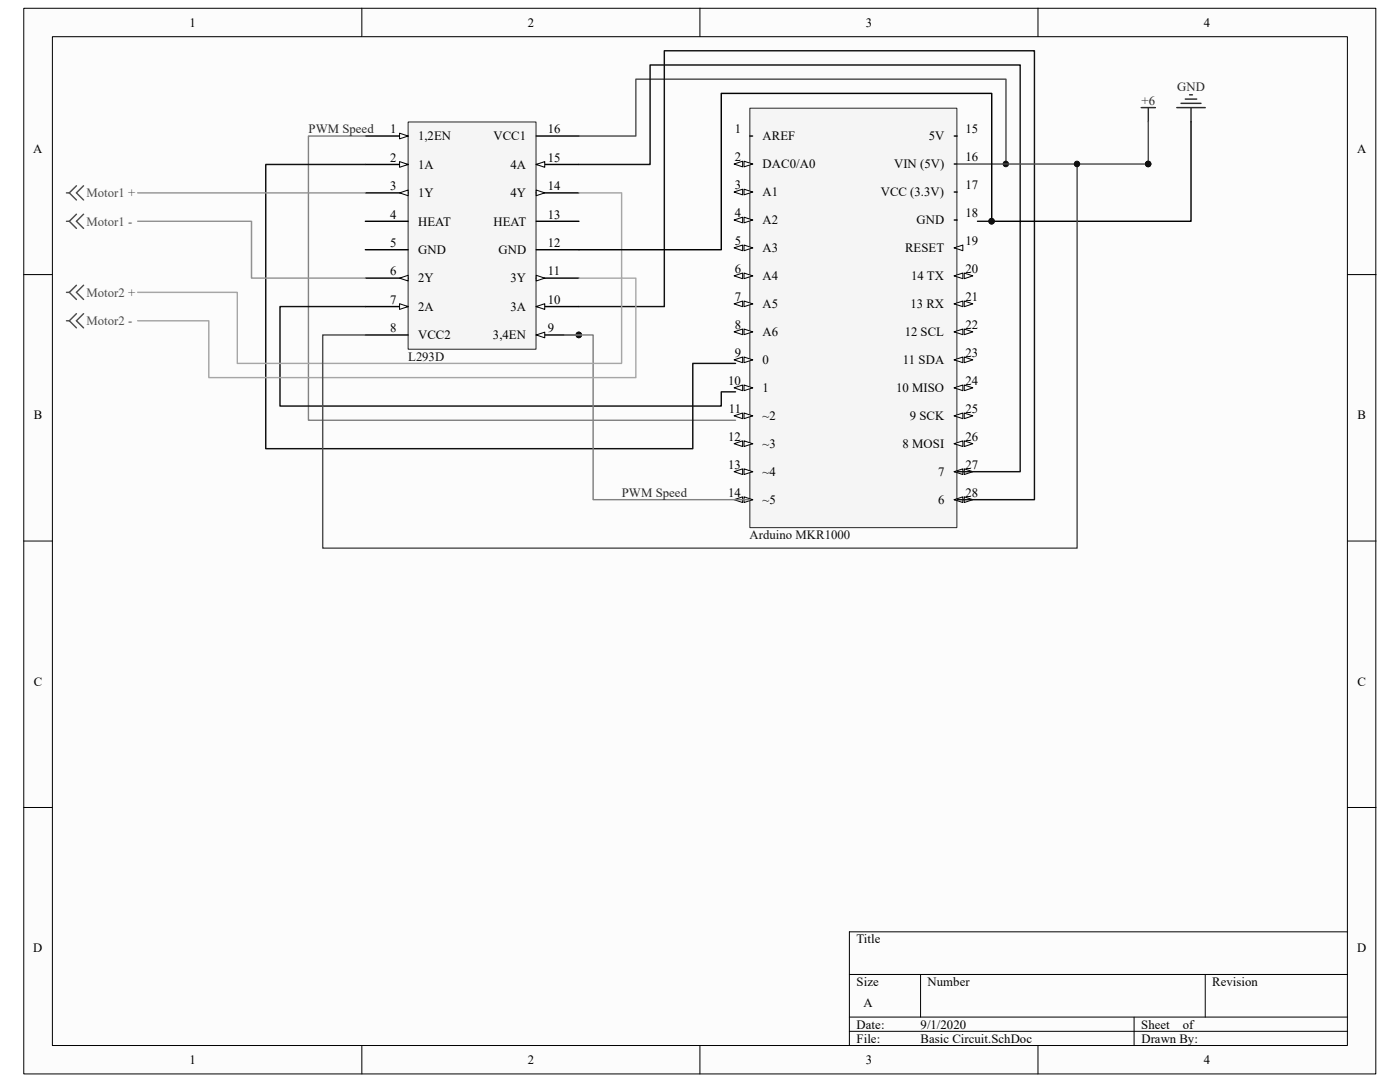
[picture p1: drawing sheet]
<svg xmlns="http://www.w3.org/2000/svg" width="279mm" height="216mm" viewBox="0 0 279 216" stroke-linecap="round" stroke-linejoin="round" font-family="sans-serif">
<path d="M4.8 1.7h269.8v212.6h-269.8z" fill="#fcfcfc"/>
<path d="M4.7 1.7h269.9v212.6h-269.9z" fill="none" stroke="#000" stroke-width=".2"/>
<path d="M10.5 7.4h258.4v201.2h-258.4z" fill="#fcfcfc"/>
<g fill="none" stroke="#000" stroke-width=".2">
<path d="M10.5 7.3h258.4v201.3h-258.4zM72.2 1.6v5.7M139.7 1.6v5.7M207.2 1.6v5.7M4.7 54.8h5.7M268.9 54.8h5.7M4.7 108h5.7M268.9 108h5.7M4.7 161.1h5.7M268.9 161.1h5.7M169.5 194.4h99.4M183.7 194.4v8.5"/>
<path d="M240.5 194.4v8.5M268.9 185.9h-99.4v22.7M72.2 208.6v5.7M139.7 208.6v5.7M169.5 202.9h99.4M169.5 205.8h99.4M207.2 208.6v5.7M226.3 202.9v5.7"/>
</g>
<circle cx="197.9" cy="44.1" r=".55" fill="#0e0e0e" stroke="#0e0e0e" stroke-width=".2"/>
<path d="M149.7 21.6h41.3v83.7h-41.3z" fill="#f5f5f5"/>
<path d="M149.6 21.6h41.4v83.7h-41.4z" fill="none" stroke="#262626" stroke-width=".2"/>
<path d="M149.6 27.1h.6M149.6 32.7h.6" fill="none" stroke="#000" stroke-width=".28"/>
<g fill="#fcfcfc" stroke="#000" stroke-width=".2">
<path d="M148.5 32.2l1.7 .5-1.7 .6z"/>
<path d="M146.5 32.7l1.7-.5v1.1z"/>
</g>
<path d="M149.6 38.3h.6" fill="none" stroke="#000" stroke-width=".28"/>
<g fill="#fcfcfc" stroke="#000" stroke-width=".2">
<path d="M148.5 37.7l1.7 .6-1.7 .6z"/>
<path d="M146.5 38.3l1.7-.6v1.2z"/>
</g>
<path d="M149.6 43.9h.6" fill="none" stroke="#000" stroke-width=".28"/>
<g fill="#fcfcfc" stroke="#000" stroke-width=".2">
<path d="M148.5 43.3l1.7 .6-1.7 .6z"/>
<path d="M146.5 43.9l1.7-.6v1.2z"/>
</g>
<path d="M149.6 49.5h.6" fill="none" stroke="#000" stroke-width=".28"/>
<g fill="#fcfcfc" stroke="#000" stroke-width=".2">
<path d="M148.5 48.9l1.7 .6-1.7 .5z"/>
<path d="M146.5 49.5l1.7-.6v1.1z"/>
</g>
<path d="M149.6 55h.6" fill="none" stroke="#000" stroke-width=".28"/>
<g fill="#fcfcfc" stroke="#000" stroke-width=".2">
<path d="M148.5 54.5l1.7 .5-1.7 .6z"/>
<path d="M146.5 55l1.7-.5v1.1z"/>
</g>
<path d="M149.6 60.6h.6" fill="none" stroke="#000" stroke-width=".28"/>
<g fill="#fcfcfc" stroke="#000" stroke-width=".2">
<path d="M148.5 60.1l1.7 .5-1.7 .6z"/>
<path d="M146.5 60.6l1.7-.5v1.1z"/>
</g>
<path d="M149.6 71.8h.6" fill="none" stroke="#000" stroke-width=".28"/>
<g fill="#fcfcfc" stroke="#000" stroke-width=".2">
<path d="M148.5 71.2l1.7 .6-1.7 .6z"/>
<path d="M146.5 71.8l1.7-.6v1.2z"/>
</g>
<path d="M149.6 77.4h.6" fill="none" stroke="#000" stroke-width=".28"/>
<g fill="#fcfcfc" stroke="#000" stroke-width=".2">
<path d="M148.5 76.8l1.7 .6-1.7 .6z"/>
<path d="M146.5 77.4l1.7-.6v1.2z"/>
</g>
<path d="M149.6 83h.6" fill="none" stroke="#000" stroke-width=".28"/>
<g fill="#fcfcfc" stroke="#000" stroke-width=".2">
<path d="M148.5 82.4l1.7 .6-1.7 .5z"/>
<path d="M146.5 83l1.7-.6v1.1z"/>
</g>
<path d="M149.6 88.5h.6" fill="none" stroke="#000" stroke-width=".28"/>
<g fill="#fcfcfc" stroke="#000" stroke-width=".2">
<path d="M148.5 88l1.7 .5-1.7 .6z"/>
<path d="M146.5 88.5l1.7-.5v1.1z"/>
</g>
<path d="M149.6 94.1h.6" fill="none" stroke="#000" stroke-width=".28"/>
<g fill="#fcfcfc" stroke="#000" stroke-width=".2">
<path d="M148.5 93.6l1.7 .5-1.7 .6z"/>
<path d="M146.5 94.1l1.7-.5v1.1z"/>
</g>
<path d="M149.6 99.7h.6" fill="none" stroke="#000" stroke-width=".28"/>
<g fill="#fcfcfc" stroke="#000" stroke-width=".2">
<path d="M148.5 99.1l1.7 .6-1.7 .6z"/>
<path d="M146.5 99.7l1.7-.6v1.2z"/>
</g>
<path d="M190.4 27.1h.6M190.4 32.7h.6M190.4 38.3h.6M190.4 43.9h.6M190.4 55h.6" fill="none" stroke="#000" stroke-width=".28"/>
<g fill="#fcfcfc" stroke="#000" stroke-width=".2">
<path d="M190.4 55l1.8-.5v1.1z"/>
<path d="M192.4 54.5l1.7 .5-1.7 .6z"/>
</g>
<path d="M190.4 49.5h.6" fill="none" stroke="#000" stroke-width=".28"/>
<path d="M190.4 49.5l1.8-.6v1.1z" fill="#fcfcfc" stroke="#000" stroke-width=".2"/>
<path d="M190.4 60.6h.6" fill="none" stroke="#000" stroke-width=".28"/>
<g fill="#fcfcfc" stroke="#000" stroke-width=".2">
<path d="M190.4 60.6l1.8-.5v1.1z"/>
<path d="M192.4 60.1l1.7 .5-1.7 .6z"/>
</g>
<path d="M190.4 66.2h.6" fill="none" stroke="#000" stroke-width=".28"/>
<g fill="#fcfcfc" stroke="#000" stroke-width=".2">
<path d="M190.4 66.2l1.8-.5v1.1z"/>
<path d="M192.4 65.7l1.7 .5-1.7 .6z"/>
</g>
<path d="M190.4 71.8h.6" fill="none" stroke="#000" stroke-width=".28"/>
<g fill="#fcfcfc" stroke="#000" stroke-width=".2">
<path d="M190.4 71.8l1.8-.6v1.2z"/>
<path d="M192.4 71.2l1.7 .6-1.7 .6z"/>
</g>
<path d="M190.4 77.4h.6" fill="none" stroke="#000" stroke-width=".28"/>
<g fill="#fcfcfc" stroke="#000" stroke-width=".2">
<path d="M190.4 77.4l1.8-.6v1.2z"/>
<path d="M192.4 76.8l1.7 .6-1.7 .6z"/>
</g>
<path d="M190.4 83h.6" fill="none" stroke="#000" stroke-width=".28"/>
<g fill="#fcfcfc" stroke="#000" stroke-width=".2">
<path d="M190.4 83l1.8-.6v1.1z"/>
<path d="M192.4 82.4l1.7 .6-1.7 .5z"/>
</g>
<path d="M190.4 88.5h.6" fill="none" stroke="#000" stroke-width=".28"/>
<g fill="#fcfcfc" stroke="#000" stroke-width=".2">
<path d="M190.4 88.5l1.8-.5v1.1z"/>
<path d="M192.4 88l1.7 .5-1.7 .6z"/>
</g>
<path d="M149.6 66.2h.6" fill="none" stroke="#000" stroke-width=".28"/>
<g fill="#fcfcfc" stroke="#000" stroke-width=".2">
<path d="M148.5 65.7l1.7 .5-1.7 .6z"/>
<path d="M146.5 66.2l1.7-.5v1.1z"/>
</g>
<path d="M190.4 94.1h.6" fill="none" stroke="#000" stroke-width=".28"/>
<g fill="#fcfcfc" stroke="#000" stroke-width=".2">
<path d="M190.4 94.1l1.8-.5v1.1z"/>
<path d="M192.4 93.6l1.7 .5-1.7 .6z"/>
</g>
<path d="M190.4 99.7h.6" fill="none" stroke="#000" stroke-width=".28"/>
<g fill="#fcfcfc" stroke="#000" stroke-width=".2">
<path d="M190.4 99.7l1.8-.6v1.2z"/>
<path d="M192.4 99.1l1.7 .6-1.7 .6z"/>
</g>
<path d="M81.5 24.4h25.5v45.3h-25.5z" fill="#f5f5f5"/>
<path d="M81.4 24.3h25.6v45.4h-25.6z" fill="none" stroke="#262626" stroke-width=".2"/>
<path d="M72.9 38.5h8.5M72.9 66.8h8.5" fill="none" stroke="#000" stroke-width=".28"/>
<path d="M79.7 38.5l1.7-.6v1.2z" fill="#fcfcfc" stroke="#000" stroke-width=".2"/>
<path d="M72.9 44.2h8.5M72.9 49.8h8.5M72.9 55.5h8.5" fill="none" stroke="#000" stroke-width=".28"/>
<path d="M79.7 55.5l1.7-.6v1.2z" fill="#fcfcfc" stroke="#000" stroke-width=".2"/>
<path d="M72.9 61.2h8.5" fill="none" stroke="#000" stroke-width=".28"/>
<path d="M79.7 60.6l1.7 .6-1.7 .5z" fill="#fcfcfc" stroke="#000" stroke-width=".2"/>
<path d="M72.9 32.8h8.5" fill="none" stroke="#000" stroke-width=".28"/>
<path d="M79.7 32.2l1.7 .6-1.7 .6z" fill="#fcfcfc" stroke="#000" stroke-width=".2"/>
<path d="M72.9 27.1h8.5" fill="none" stroke="#000" stroke-width=".28"/>
<path d="M79.7 26.6l1.7 .5-1.7 .6z" fill="#fcfcfc" stroke="#000" stroke-width=".2"/>
<path d="M107 61.2h8.5" fill="none" stroke="#000" stroke-width=".28"/>
<path d="M107 61.2l1.7-.6v1.1z" fill="#fcfcfc" stroke="#000" stroke-width=".2"/>
<path d="M107 55.5h8.5" fill="none" stroke="#000" stroke-width=".28"/>
<path d="M107 54.9l1.7 .6-1.7 .6z" fill="#fcfcfc" stroke="#000" stroke-width=".2"/>
<path d="M107 38.5h8.5M107 49.8h8.5M107 44.2h8.5" fill="none" stroke="#000" stroke-width=".28"/>
<path d="M107 37.9l1.7 .6-1.7 .6z" fill="#fcfcfc" stroke="#000" stroke-width=".2"/>
<path d="M107 32.8h8.5" fill="none" stroke="#000" stroke-width=".28"/>
<path d="M107 32.8l1.7-.6v1.2z" fill="#fcfcfc" stroke="#000" stroke-width=".2"/>
<path d="M107 27.1h8.5M107 66.8h8.5" fill="none" stroke="#000" stroke-width=".28"/>
<path d="M107 66.8l1.7-.5v1.1z" fill="#fcfcfc" stroke="#000" stroke-width=".2"/>
<g fill="#0e0e0e" stroke="#0e0e0e" stroke-width=".2">
<circle cx="115.5" cy="66.8" r=".55"/>
<circle cx="200.7" cy="32.7" r=".55"/>
<circle cx="229.1" cy="32.7" r=".55"/>
<circle cx="214.9" cy="32.7" r=".55"/>
</g>
<path d="M72.9 27.1h-11.3v56.8h85.2M112.7 66.8h5.7v32.9h31.2" fill="none" stroke="#808080" stroke-width=".28"/>
<path d="M72.9 32.8h-19.9v56.7h85.3v-17h8.5M115.5 32.8h14.2v-19.8h73.9v81.1h-12.6M195.1 44.2h2.8M72.9 61.2h-17v19.8h88v-2.8h2.9M115.5 61.2h17.1v-51.1h73.8v89.6h-15.4" fill="none" stroke="#0e0e0e" stroke-width=".28"/>
<g fill="none" stroke="#4c4c4c" stroke-width=".28">
<path d="M13.3 38.5h.5M13.8 38.5l1.5 1.4M15.3 37.1l-1.5 1.4M16.7 37.1l-1.4 1.4 1.4 1.4M115.5 27.1h11.4v-11.3h73.9v16.9M191 32.7l38.2 .1M215 32.7v76.7h-150.6v-42.6h8.5M229.2 24.3v8.4M13.3 44.2h.5M13.3 58.3h.5M13.8 44.2l1.5 1.4M13.8 58.3l1.5 1.5"/>
<path d="M15.3 42.7l-1.5 1.5M15.3 56.9l-1.5 1.4M16.7 42.7l-1.4 1.5 1.4 1.4M16.7 56.9l-1.4 1.4 1.4 1.5M13.3 64h.5M13.8 64l1.5 1.4M15.3 62.6l-1.5 1.4M16.7 62.6l-1.4 1.4 1.4 1.4"/>
</g>
<path d="M236.6 19.8h2.2M237.4 18.9h.6M227.8 21.5h2.8M229.2 21.5v2.8M234.9 21.5h5.6M235.7 20.6h4M237.7 21.5v2.8" fill="none" stroke="#262626" stroke-width=".28"/>
<path d="M27.5 38.5h45.4M27.5 44.2h22.7v11.3h22.7" fill="none" stroke="#969696" stroke-width=".28"/>
<path d="M115.5 38.5h8.6v34h-76.7v-14.2h-19.9M115.5 55.5h11.4v19.8h-85.2v-11.3h-14.2" fill="none" stroke="#a6a6a6" stroke-width=".28"/>
<path d="M237.7 24.3v19.9h-39.8v-25.6h-54v31.2h-28.4" fill="none" stroke="#000" stroke-width=".28"/>
<circle cx="197.9" cy="44.1" r=".55" fill="#111" stroke="#111" stroke-width=".2"/>
<g font-size="2.5">
<text x="37.8" y="5.3">1</text>
<text x="105.3" y="5.3">2</text>
<text x="172.8" y="5.3">3</text>
<text x="240.2" y="5.3">4</text>
<text x="77.9" y="26.6">1</text>
<text x="83.4" y="28">1,2EN</text>
<text x="98.5" y="28">VCC1</text>
<text x="109.3" y="26.6">16</text>
<text x="146.6" y="26.6">1</text>
<text x="152.2" y="28">AREF</text>
<text x="185.3" y="28">5V</text>
<text x="192.7" y="26.6">15</text>
<text x="6.6" y="30.5">A</text>
<text x="77.9" y="32.3">2</text>
<text x="83.4" y="33.7">1A</text>
<text x="101.9" y="33.7">4A</text>
<text x="109.3" y="32.3">15</text>
<text x="146.6" y="32.2">2</text>
<text x="152.2" y="33.6">DAC0/A0</text>
<text x="178.4" y="33.6">VIN (5V)</text>
<text x="192.7" y="32.2">16</text>
<text x="270.8" y="30.5">A</text>
<text x="77.9" y="37.9">3</text>
<text x="83.4" y="39.4">1Y</text>
<text x="101.9" y="39.4">4Y</text>
<text x="109.3" y="37.9">14</text>
<text x="146.6" y="37.8">3</text>
<text x="152.2" y="39.2">A1</text>
<text x="175.8" y="39.2">VCC (3.3V)</text>
<text x="192.7" y="37.8">17</text>
<text x="77.9" y="43.6">4</text>
<text x="83.4" y="45">HEAT</text>
<text x="98.5" y="45">HEAT</text>
<text x="109.3" y="43.6">13</text>
<text x="146.6" y="43.3">4</text>
<text x="152.2" y="44.7">A2</text>
<text x="182.9" y="44.7">GND</text>
<text x="192.7" y="43.3">18</text>
<text x="77.9" y="49.3">5</text>
<text x="83.4" y="50.7">GND</text>
<text x="99.5" y="50.7">GND</text>
<text x="109.3" y="49.3">12</text>
<text x="146.6" y="48.9">5</text>
<text x="152.2" y="50.3">A3</text>
<text x="180.6" y="50.3">RESET</text>
<text x="192.7" y="48.9">19</text>
<text x="77.9" y="54.9">6</text>
<text x="83.4" y="56.3">2Y</text>
<text x="101.9" y="56.3">3Y</text>
<text x="109.3" y="54.9">11</text>
<text x="146.6" y="54.5">6</text>
<text x="152.2" y="55.9">A4</text>
<text x="181.9" y="55.9">14 TX</text>
<text x="192.7" y="54.5">20</text>
<text x="77.9" y="60.6">7</text>
<text x="83.4" y="62">2A</text>
<text x="101.9" y="62">3A</text>
<text x="109.3" y="60.6">10</text>
<text x="146.6" y="60.1">7</text>
<text x="146.6" y="65.7">8</text>
<text x="152.2" y="61.5">A5</text>
<text x="181.7" y="61.5">13 RX</text>
<text x="192.7" y="60.1">21</text>
<text x="192.7" y="65.7">22</text>
<text x="77.9" y="66.3">8</text>
<text x="83.4" y="67.7">VCC2</text>
<text x="98.4" y="67.7">3,4EN</text>
<text x="109.3" y="66.3">9</text>
<text x="146.6" y="71.2">9</text>
<text x="152.2" y="67.1">A6</text>
<text x="180.6" y="67.1">12 SCL</text>
<text x="192.7" y="71.2">23</text>
<text x="145.3" y="76.8">10</text>
<text x="152.2" y="72.6">0</text>
<text x="180.2" y="72.6">11 SDA</text>
<text x="192.7" y="76.8">24</text>
<text x="6.7" y="83.7">B</text>
<text x="145.5" y="82.4">11</text>
<text x="152.2" y="78.2">1</text>
<text x="152.2" y="83.8">~2</text>
<text x="178.9" y="78.2">10 MISO</text>
<text x="181.6" y="83.8">9 SCK</text>
<text x="192.7" y="82.4">25</text>
<text x="270.9" y="83.7">B</text>
<text x="145.3" y="88">12</text>
<text x="152.2" y="89.4">~3</text>
<text x="180.1" y="89.4">8 MOSI</text>
<text x="192.7" y="88">26</text>
<text x="145.3" y="93.6">13</text>
<text x="152.2" y="95">~4</text>
<text x="187.2" y="95">7</text>
<text x="192.7" y="93.6">27</text>
<text x="145.3" y="99.1">14</text>
<text x="152.2" y="100.6">~5</text>
<text x="187.2" y="100.6">6</text>
<text x="192.7" y="99.1">28</text>
<text x="6.7" y="136.8">C</text>
<text x="270.9" y="136.8">C</text>
<text x="6.6" y="190">D</text>
<text x="170.9" y="188.2">Title</text>
<text x="270.8" y="190">D</text>
<text x="170.9" y="196.7">Size</text>
<text x="185.1" y="196.7">Number</text>
<text x="241.9" y="196.7">Revision</text>
<text x="172.3" y="201">A</text>
<text x="170.9" y="205.2">Date:</text>
<text x="170.9" y="208.1">File:</text>
<text x="183.7" y="208.1">Basic Circuit.SchDoc</text>
<text x="183.7" y="205.2">9/1/2020</text>
<text x="227.8" y="205.2">Sheet</text>
<text x="227.8" y="208.1">Drawn By:</text>
<text x="236" y="205.2">of</text>
<text x="37.8" y="212.3">1</text>
<text x="105.3" y="212.3">2</text>
<text x="172.8" y="212.3">3</text>
<text x="240.2" y="212.3">4</text>
</g>
<g font-size="2.5" fill="#262626">
<text x="227.8" y="20.9">+6</text>
<text x="234.9" y="18.1">GND</text>
<text x="61.6" y="26.6">PWM Speed</text>
<text x="124.1" y="99.1">PWM Speed</text>
</g>
<g font-size="2.5" fill="#4c4c4c">
<text x="17.2" y="39.4">Motor1 +</text>
<text x="17.2" y="45">Motor1 -</text>
<text x="17.2" y="59.2">Motor2 +</text>
<text x="17.2" y="64.9">Motor2 -</text>
</g>
<g font-size="2.5" fill="#0e0e0e">
<text x="81.4" y="72">L293D</text>
<text x="149.6" y="107.6">Arduino MKR1000</text>
</g>
</svg>
